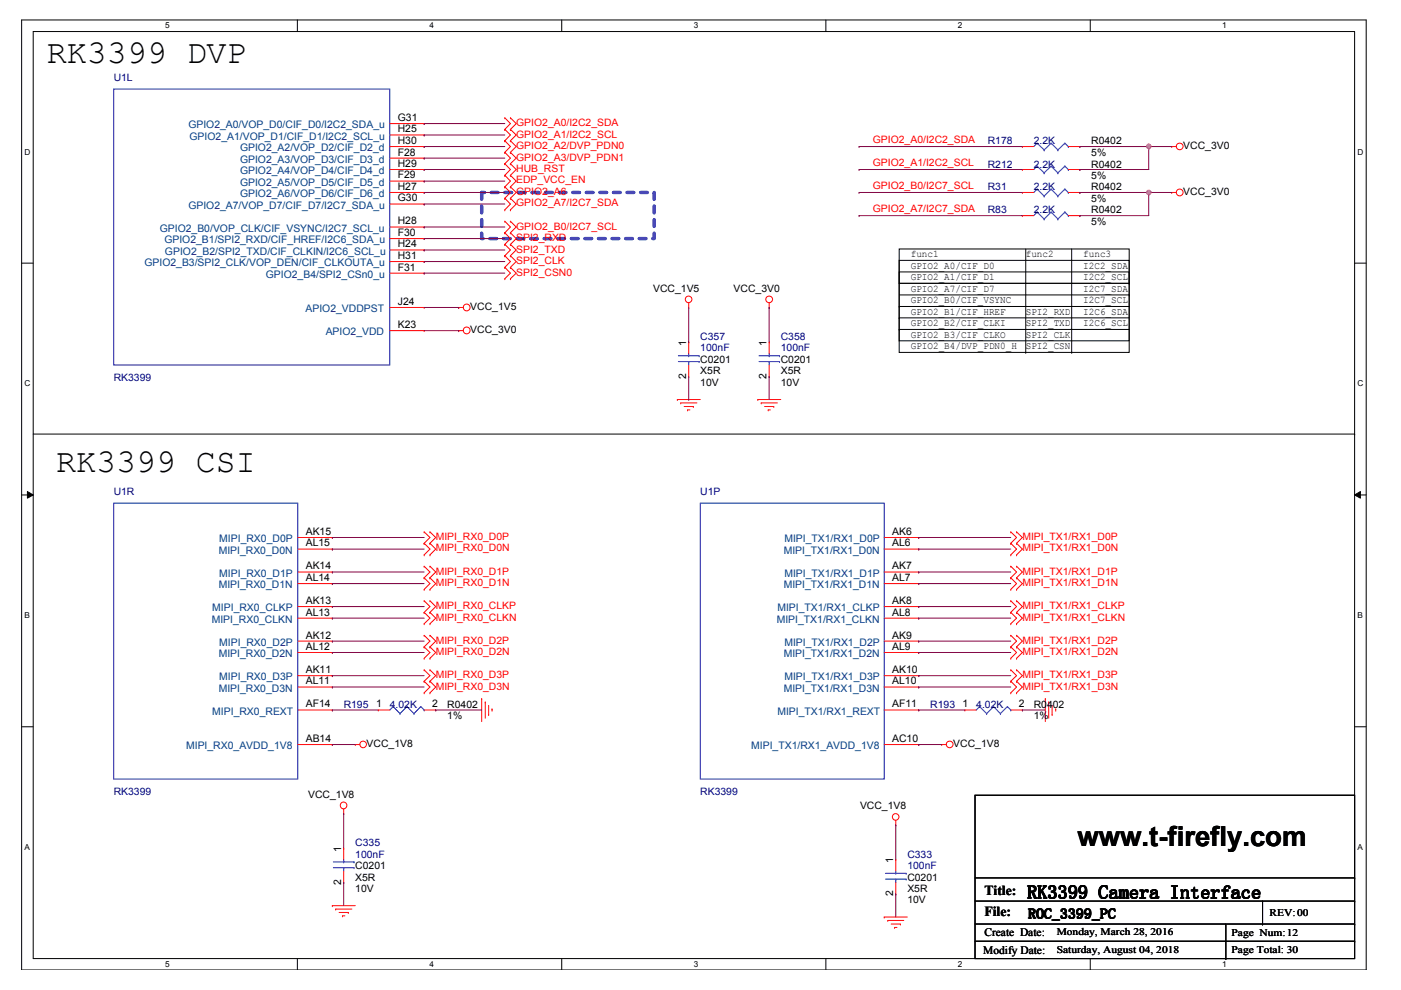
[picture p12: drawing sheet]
<svg xmlns="http://www.w3.org/2000/svg" width="297mm" height="210mm" viewBox="0 0 297 210" stroke-linecap="round" stroke-linejoin="round" font-family="sans-serif">
<path d="M4.6 4.2h285.1v201.5h-285.1zM7 6.7h280.2v196.5h-280.2z" fill="none" stroke="#000" stroke-width=".21"/>
<g fill="#fff">
<path d="M35 4.5h1v1.9h-1z"/>
<path d="M35 203.5h1v1.9h-1z"/>
</g>
<path d="M63 4.2v2.5M63 203.2v2.5" fill="none" stroke="#000" stroke-width=".21"/>
<g fill="#fff">
<path d="M91 4.5h1v1.9h-1z"/>
<path d="M91 203.5h1v1.9h-1z"/>
</g>
<path d="M119.1 4.2v2.5M119.1 203.2v2.5" fill="none" stroke="#000" stroke-width=".21"/>
<g fill="#fff">
<path d="M147.1 4.5h.9v1.9h-.9z"/>
<path d="M147.1 203.5h.9v1.9h-.9z"/>
</g>
<path d="M175.1 4.2v2.5M175.1 203.2v2.5" fill="none" stroke="#000" stroke-width=".21"/>
<g fill="#fff">
<path d="M203.1 4.5h.9v1.9h-.9z"/>
<path d="M203.1 203.5h.9v1.9h-.9z"/>
</g>
<path d="M231.2 4.2v2.5M231.2 203.2v2.5" fill="none" stroke="#000" stroke-width=".21"/>
<g fill="#fff">
<path d="M259.1 4.5h1v1.9h-1z"/>
<path d="M259.1 203.5h1v1.9h-1z"/>
<path d="M5.2 31.2h1.2v1.9h-1.2z"/>
<path d="M287.8 31.2h1.3v1.9h-1.3z"/>
<path d="M5.2 80.3h1.2v2h-1.2z"/>
<path d="M287.8 80.3h1.3v2h-1.3z"/>
</g>
<path d="M4.6 55.8h2.4M287.2 55.8h2.5" fill="none" stroke="#000" stroke-width=".21"/>
<g fill="#fff">
<path d="M5.2 129.5h1.2v1.9h-1.2z"/>
<path d="M287.8 129.5h1.2v1.9h-1.2z"/>
</g>
<path d="M4.6 104.9h2.4M5.8 104.2l1.2 .7-1.2 .7zM287.2 104.9l1.2-.7v1.4zM287.2 104.9h2.5" fill="none" stroke="#000" stroke-width=".21"/>
<path d="M5.8 104.2l1.2 .7-1.2 .7zM287.2 104.9l1.2-.7v1.4z" fill="#000"/>
<g fill="#fff">
<path d="M5.2 178.6h1.2v2h-1.2z"/>
<path d="M287.8 178.6h1.2v2h-1.2z"/>
</g>
<g fill="none" stroke="#000" stroke-width=".21">
<path d="M190.6 55.2h48.8v19.5h-48.8zM190.6 57.7h48.8v14.6h-48.8zM190.6 52.8h48.8v7.3h-48.8zM217.5 52.8v21.9M227.2 52.8v21.9M190.6 65h.1M190.6 67.4h.1M190.6 69.8h.1M190.6 60.1h48.8M190.6 62.5h48.8M190.6 65h48.8M190.6 67.4h48.8"/>
<path d="M190.6 69.8h48.8M217.5 74.7h.1M227.2 74.7h.1M239.4 60.1h.1M239.4 62.5h.1M7 92h280.2M287.2 92h.1M4.6 154.1h2.4M287.2 154.1h2.5M206.7 168.6h80.5v34.6h-80.5zM206.7 186.1h80.5M206.7 191h80.5"/>
<path d="M206.7 195.9h80.5M206.7 199.6h80.5M259.9 195.9v7.3M267.7 195.9h.1M267.7 191v4.9M287.2 186.1h.1M287.2 191h.1M287.2 195.9h.1M287.2 199.6h.1M259.9 203.2h.1"/>
</g>
<path d="M102.1 40.8h36.6v9.8h-36.6z" fill="none" stroke="#00f" stroke-width=".72" stroke-dasharray="1.4 1.4"/>
<g fill="none" stroke="#f00" stroke-width=".21">
<path d="M82.6 31.1h7.3M82.6 35.9h7.3M82.6 26.2h7.3M82.6 38.4h7.3M82.6 33.5h7.3M82.6 28.6h7.3M89.9 26.2h.1M89.9 38.4h.1M89.9 35.9h.1M89.9 33.5h.1M89.9 31.1h.1M89.9 28.6h.1"/>
<path d="M107 32.3h.1M107 29.8h.1M107 34.7h.1M107 27.4h.1M107 25h.1M107 37.2h.1M107 39.6h.1M107 29.8l1.2 1.3-1.2 1.2M107 32.3l1.2 1.2-1.2 1.2M107 25l1.2 1.2-1.2 1.2M107 27.4l1.2 1.2-1.2 1.2M107 34.7l1.2 1.2-1.2 1.3"/>
<path d="M107 37.2l1.2 1.2-1.2 1.2M107 39.6l1.2 1.2-1.2 1.2M108.2 32.3h.1M108.2 29.8h.1M108.2 34.7h.1M108.2 27.4h.1M108.2 25h.1M108.2 37.2h.1M108.2 39.6h.1M108.2 29.8l1.2 1.3-1.2 1.2M108.2 32.3l1.2 1.2-1.2 1.2M108.2 25l1.2 1.2-1.2 1.2"/>
<path d="M108.2 27.4l1.2 1.2-1.2 1.2M108.2 34.7l1.2 1.2-1.2 1.3M108.2 37.2l1.2 1.2-1.2 1.2M108.2 39.6l1.2 1.2-1.2 1.2M216.8 35.9h.1M216.8 31.1h.1M216.8 31.1h2.4M216.8 35.9h2.4M226.5 31.1h2.5M226.5 35.9h2.5M229 35.9h.1M229 31.1h.1"/>
<path d="M248.4 31.1h.1M248.4 31.1h1M82.6 40.8h7.3M82.6 57.9h7.3M82.6 55.5h7.3M82.6 53h7.3M82.6 50.6h7.3M82.6 48.1h7.3M82.6 43.3h7.3M89.9 57.9h.1M89.9 55.5h.1M89.9 53h.1"/>
<path d="M89.9 50.6h.1M89.9 48.1h.1M89.9 43.3h.1M89.9 40.8h.1M107 51.8h.1M107 49.4h.1M107 54.2h.1M107 56.7h.1M107 59.1h.1M107 44.5h.1M107 42h.1M107 46.9h.1"/>
<path d="M107 49.4l1.2 1.2-1.2 1.2M107 51.8l1.2 1.2-1.2 1.2M107 54.2l1.2 1.3-1.2 1.2M107 56.7l1.2 1.2-1.2 1.2M107 42l1.2 1.3-1.2 1.2M107 46.9l1.2 1.2-1.2 1.3M108.2 51.8h.1M108.2 49.4h.1M108.2 54.2h.1M108.2 56.7h.1M108.2 59.1h.1M108.2 44.5h.1"/>
<path d="M108.2 42h.1M108.2 46.9h.1M108.2 49.4l1.2 1.2-1.2 1.2M108.2 51.8l1.2 1.2-1.2 1.2M108.2 54.2l1.2 1.3-1.2 1.2M108.2 56.7l1.2 1.2-1.2 1.2M108.2 42l1.2 1.3-1.2 1.2M108.2 46.9l1.2 1.2-1.2 1.3M216.8 45.7h.1M216.8 40.8h.1M216.8 40.8h2.4M216.8 45.7h2.4"/>
<path d="M226.5 40.8h2.5M226.5 45.7h2.5M229 45.7h.1M229 40.8h.1M248.4 40.8h.1M248.4 40.8h1M82.6 65.2h7.3M82.6 70.1h7.3M89.9 65.2h.1M89.9 70.1h.1M97.3 65.2h.1M97.3 70.1h.1"/>
<path d="M97.3 65.2h.9M97.3 70.1h.9M146 65.2h.1M146 72.5h.1M146 79.8h.1M146 64.2v1M146 72.5v2.5M146 77.4v2.4M163.1 65.2h.1M163.1 72.5h.1M163.1 79.8h.1M163.1 64.2v1"/>
<path d="M163.1 72.5v2.5M163.1 77.4v2.4M143.6 84.7h.1M143.6 84.7h4.9M144.3 85.4h.1M144.3 85.4h3.5M145 86.2h2M145.8 86.9h.1M145.8 86.9h.5M147 86.2h.1M160.7 84.7h.1M160.7 84.7h4.8"/>
<path d="M161.4 85.4h.1M161.4 85.4h3.4M162.1 86.2h2M162.9 86.9h.1M162.9 86.9h.4M164.1 86.2h.1M63.1 116.4h7.4M63.1 114h7.4M70.5 114h.1M70.5 116.4h.1M89.9 115.2h.1M89.9 112.8h.1"/>
<path d="M89.9 117.6h.1M89.9 112.8l1.3 1.2-1.3 1.2M89.9 115.2l1.3 1.2-1.3 1.2M91.2 115.2h.1M91.2 112.8h.1M91.2 117.6h.1M91.2 112.8l1.2 1.2-1.2 1.2M91.2 115.2l1.2 1.2-1.2 1.2M187.5 116.4h7.3M187.5 114h7.3M194.8 116.4h.1M194.8 114h.1"/>
<path d="M214.3 115.2h.1M214.3 112.8h.1M214.3 117.6h.1M214.3 112.8l1.2 1.2-1.2 1.2M214.3 115.2l1.2 1.2-1.2 1.2M215.5 115.2h.1M215.5 112.8h.1M215.5 117.6h.1M215.5 112.8l1.3 1.2-1.3 1.2M215.5 115.2l1.3 1.2-1.3 1.2M63.1 121.3h7.4M63.1 123.7h7.4"/>
<path d="M63.1 131.1h7.4M63.1 128.6h7.4M63.1 138.3h7.4M63.1 135.9h7.4M70.5 121.3h.1M70.5 123.7h.1M70.5 135.9h.1M70.5 138.3h.1M70.5 128.6h.1M70.5 131.1h.1M89.9 122.5h.1M89.9 120.1h.1"/>
<path d="M89.9 125h.1M89.9 129.8h.1M89.9 127.4h.1M89.9 132.2h.1M89.9 137.2h.1M89.9 134.7h.1M89.9 139.6h.1M89.9 120.1l1.3 1.2-1.3 1.2M89.9 122.5l1.3 1.2-1.3 1.3M89.9 127.4l1.3 1.2-1.3 1.2M89.9 129.8l1.3 1.3-1.3 1.1M89.9 134.7l1.3 1.2-1.3 1.3"/>
<path d="M89.9 137.2l1.3 1.1-1.3 1.3M91.2 122.5h.1M91.2 120.1h.1M91.2 125h.1M91.2 129.8h.1M91.2 127.4h.1M91.2 132.2h.1M91.2 137.2h.1M91.2 134.7h.1M91.2 139.6h.1M91.2 120.1l1.2 1.2-1.2 1.2M91.2 122.5l1.2 1.2-1.2 1.3"/>
<path d="M91.2 127.4l1.2 1.2-1.2 1.2M91.2 129.8l1.2 1.3-1.2 1.1M91.2 134.7l1.2 1.2-1.2 1.3M91.2 137.2l1.2 1.1-1.2 1.3M187.5 121.3h7.3M187.5 123.7h7.3M187.5 131.1h7.3M187.5 128.6h7.3M187.5 138.3h7.3M187.5 135.9h7.3M194.8 121.3h.1M194.8 123.7h.1"/>
<path d="M194.8 131.1h.1M194.8 128.6h.1M194.8 138.3h.1M194.8 135.9h.1M214.3 139.6h.1M214.3 137.2h.1M214.3 134.7h.1M214.3 122.5h.1M214.3 120.1h.1M214.3 125h.1M214.3 129.8h.1M214.3 127.4h.1"/>
<path d="M214.3 132.2h.1M214.3 137.2l1.2 1.1-1.2 1.3M214.3 134.7l1.2 1.2-1.2 1.3M214.3 120.1l1.2 1.2-1.2 1.2M214.3 122.5l1.2 1.2-1.2 1.3M214.3 127.4l1.2 1.2-1.2 1.2M214.3 129.8l1.2 1.3-1.2 1.1M215.5 139.6h.1M215.5 137.2h.1M215.5 134.7h.1M215.5 122.5h.1M215.5 120.1h.1"/>
<path d="M215.5 125h.1M215.5 129.8h.1M215.5 127.4h.1M215.5 132.2h.1M215.5 137.2l1.3 1.1-1.3 1.3M215.5 134.7l1.3 1.2-1.3 1.3M215.5 120.1l1.3 1.2-1.3 1.2M215.5 122.5l1.3 1.2-1.3 1.3M215.5 127.4l1.3 1.2-1.3 1.2M215.5 129.8l1.3 1.3-1.3 1.1M63.1 157.9h7.4M63.1 145.7h7.4"/>
<path d="M63.1 143.3h7.4M63.1 150.5h7.4M70.5 143.3h.1M70.5 145.7h.1M70.5 150.5h.1M70.5 157.9h.1M75.3 157.9h.1M75.3 157.9h1M80.2 150.5h.1M80.2 150.5h2.4M89.9 144.4h.1M89.9 142h.1"/>
<path d="M89.9 146.9h.1M89.9 142l1.3 1.3-1.3 1.1M89.9 144.4l1.3 1.3-1.3 1.2M89.9 150.5h2.5M91.2 144.4h.1M91.2 142h.1M91.2 146.9h.1M91.2 142l1.2 1.3-1.2 1.1M91.2 144.4l1.2 1.3-1.2 1.2M92.4 150.5h.1M102.1 148.1h.1M102.1 148.1v4.9"/>
<path d="M102.9 148.8h.1M102.9 148.8v3.5M103.6 151.5h.1M103.6 149.6v1.9M104.3 150.3h.1M104.3 150.3v.5M187.5 157.9h7.3M187.5 145.7h7.3M187.5 143.3h7.3M187.5 150.5h7.3M194.8 145.7h.1M194.8 143.3h.1"/>
<path d="M194.8 150.5h.1M194.8 157.9h.1M199.7 157.9h.1M199.7 157.9h.9M204.6 150.5h.1M204.6 150.5h2.4M214.3 146.9h.1M214.3 144.4h.1M214.3 142h.1M214.3 144.4l1.2 1.3-1.2 1.2M214.3 142l1.2 1.3-1.2 1.1M214.3 150.5h2.5"/>
<path d="M215.5 146.9h.1M215.5 144.4h.1M215.5 142h.1M215.5 144.4l1.3 1.3-1.3 1.2M215.5 142l1.3 1.3-1.3 1.1M216.8 150.5h.1M221.6 148.1h.1M221.6 148.1v4.9M222.3 148.8h.1M222.3 148.8v3.5M223.1 151.5h.1M223.1 149.6v1.9"/>
<path d="M223.8 150.3h.1M223.8 150.3v.5M72.9 172.5h.1M72.9 179.8h.1M72.9 171.5v1M72.9 179.8v2.4M189.9 174.9h.1M189.9 173.9v1M70.5 192h.1M70.5 192h4.8M71.2 192.7h.1M71.2 192.7h3.4"/>
<path d="M71.9 193.5h1.9M72.6 194.2h.1M72.6 194.2h.5M72.9 187.1h.1M72.9 184.7v2.4M73.8 193.5h.1M187.5 194.4h.1M187.5 194.4h4.9M188.2 195.2h.1M188.2 195.2h3.4M188.9 195.9h2M189.7 196.6h.1"/>
<path d="M189.7 196.6h.5M189.9 182.2h.1M189.9 189.6h.1M189.9 182.2v2.5M189.9 187.1v2.5M190.9 195.9h.1"/>
<circle cx="250.1" cy="31.1" r=".71"/>
<circle cx="250.1" cy="40.8" r=".72"/>
<circle cx="98.9" cy="70.1" r=".72"/>
<circle cx="98.9" cy="65.2" r=".72"/>
<circle cx="146" cy="63.5" r=".7"/>
<circle cx="163.1" cy="63.5" r=".71"/>
<circle cx="77" cy="157.8" r=".7"/>
<circle cx="201.4" cy="157.8" r=".71"/>
<circle cx="72.8" cy="170.8" r=".71"/>
<circle cx="189.9" cy="173.2" r=".7"/>
</g>
<g fill="none" stroke="#00f" stroke-width=".21">
<path d="M24.1 18.9h58.5v58.5h-58.5zM219.9 35.2h.1M219.9 30.4h.1M219.9 35.2l-.7 .7M219.9 35.2l1.5 1.5M219.9 30.4l-.7 .7M219.9 30.4l1.5 1.4M221.4 36.7h.1M221.4 31.8h.1M222.9 35.2h.1M222.9 30.4h.1M222.9 35.2l-1.5 1.5"/>
<path d="M222.9 35.2l1.4 1.5M222.9 30.4l-1.5 1.4M222.9 30.4l1.4 1.4M224.3 36.7h.1M224.3 31.8h.1M225.8 35.2h.1M225.8 30.4h.1M225.8 35.2l-1.5 1.5M225.8 35.2l.7 .7M225.8 30.4l-1.5 1.4M225.8 30.4l.7 .7M226.5 35.9h.1"/>
<path d="M226.5 31.1h.1M219.9 45h.1M219.9 40.1h.1M219.9 45l-.7 .7M219.9 45l1.5 1.4M219.9 40.1l-.7 .7M219.9 40.1l1.5 1.5M221.4 46.4h.1M221.4 41.6h.1M222.9 45h.1M222.9 40.1h.1M222.9 45l-1.5 1.4"/>
<path d="M222.9 45l1.4 1.4M222.9 40.1l-1.5 1.5M222.9 40.1l1.4 1.5M224.3 46.4h.1M224.3 41.6h.1M225.8 45h.1M225.8 40.1h.1M225.8 45l-1.5 1.4M225.8 45l.7 .7M225.8 40.1l-1.5 1.5M225.8 40.1l.7 .7M226.5 45.7h.1"/>
<path d="M226.5 40.8h.1M143.8 76.7h4.4M143.8 75.4h4.4M146 75.4h.1M146 76.7h.1M146 75v.4M146 76.7v.7M148.2 76.7h.1M148.2 75.4h.1M160.9 76.7h4.4M160.9 75.4h4.4M163.1 75.4h.1"/>
<path d="M163.1 76.7h.1M163.1 75v.4M163.1 76.7v.7M165.3 76.7h.1M165.3 75.4h.1M24.1 106.7h39v58.5h-39zM148.5 106.7h39v58.5h-39zM83.4 149.8h.1M83.4 149.8l-.8 .7M83.4 149.8l1.4 1.5M84.8 151.3h.1M86.3 149.8h.1"/>
<path d="M86.3 149.8l-1.5 1.5M86.3 149.8l1.5 1.5M87.8 151.3h.1M89.2 149.8h.1M89.2 149.8l-1.4 1.5M89.2 149.8l.7 .7M89.9 150.5h.1M207.7 149.8h.1M207.7 149.8l-.7 .7M207.7 149.8l1.5 1.5M209.2 151.3h.1M210.7 149.8h.1"/>
<path d="M210.7 149.8l-1.5 1.5M210.7 149.8l1.4 1.5M212.1 151.3h.1M213.6 149.8h.1M213.6 149.8l-1.5 1.5M213.6 149.8l.7 .7M214.3 150.5h.1M70.7 184h4.4M70.7 182.8h4.4M72.9 182.8h.1M72.9 184h.1M72.9 182.2v.6"/>
<path d="M72.9 184v.7M75.1 184h.1M75.1 182.8h.1M187.7 186.4h4.4M187.7 185.2h4.4M189.9 185.2h.1M189.9 186.4h.1M189.9 184.7v.5M189.9 186.4v.7M192.1 186.4h.1M192.1 185.2h.1"/>
</g>
<g fill="none" stroke="#800040" stroke-width=".21">
<path d="M89.9 31.1h.1M89.9 33.5h.1M89.9 26.2h.1M89.9 28.6h.1M89.9 31.1h17.1M89.9 33.5h17.1M89.9 26.2h17.1M89.9 28.6h17.1M243.6 31.1h.1M243.6 31.1v4.8M89.9 50.6h.1M89.9 53h.1"/>
<path d="M89.9 55.5h.1M89.9 57.9h.1M89.9 50.6h17.1M89.9 53h17.1M89.9 55.5h17.1M89.9 57.9h17.1M89.9 65.2h7.4M89.9 70.1h7.4M97.3 65.2h.1M97.3 70.1h.1M146 72.5h.1M146 65.2v7.3"/>
<path d="M146 79.8v4.9M163.1 65.2h.1M163.1 79.8h.1M163.1 65.2v7.3M163.1 79.8v4.9M146 84.7h.1M70.5 114h.1M70.5 116.4h.1M70.5 116.4h19.4M70.5 114h19.4M194.8 116.4h.1M194.8 114h.1"/>
<path d="M194.8 116.4h19.5M194.8 114h19.5M70.5 135.9h.1M70.5 138.3h.1M70.5 128.6h.1M70.5 131.1h.1M70.5 121.3h.1M70.5 123.7h.1M70.5 123.7h19.4M70.5 121.3h19.4M70.5 138.3h19.4M70.5 135.9h19.4"/>
<path d="M70.5 131.1h19.4M70.5 128.6h19.4M194.8 123.7h.1M194.8 121.3h.1M194.8 138.3h.1M194.8 135.9h.1M194.8 131.1h.1M194.8 128.6h.1M194.8 123.7h19.5M194.8 121.3h19.5M194.8 138.3h19.5M194.8 135.9h19.5"/>
<path d="M194.8 131.1h19.5M194.8 128.6h19.5M70.5 157.9h.1M70.5 150.5h.1M70.5 143.3h.1M70.5 145.7h.1M70.5 150.5h9.7M70.5 145.7h19.4M70.5 143.3h19.4M70.5 157.9h4.8M92.4 150.5h.1M92.4 150.5h9.7"/>
<path d="M194.8 150.5h.1M194.8 145.7h.1M194.8 143.3h.1M194.8 157.9h.1M194.8 150.5h9.8M194.8 145.7h19.5M194.8 143.3h19.5M194.8 157.9h4.9M216.8 150.5h.1M216.8 150.5h4.8M72.9 172.5h.1M72.9 172.5v7.3"/>
<path d="M189.9 174.9h.1M189.9 174.9v7.3M72.9 187.1h.1M72.9 187.1v4.9M189.9 189.6h.1M189.9 189.6v4.8"/>
</g>
<circle cx="243.5" cy="31" r=".48" fill="#f0f"/>
<circle cx="243.5" cy="31" r=".48" fill="none" stroke="#f0f" stroke-width=".21"/>
<g fill="none" stroke="#800040" stroke-width=".21">
<path d="M89.9 35.9h.1M89.9 38.4h.1M89.9 35.9h17.1M89.9 38.4h17.1M182.1 35.9h.1M182.1 31.1h.1M182.1 35.9h34.7M182.1 31.1h34.7M229 35.9h.1M229 31.1h.1M229 35.9h14.6M229 31.1h19.4"/>
<path d="M243.6 31.1h.1M89.9 43.3h.1M89.9 48.1h.1M89.9 43.3h17.1M89.9 48.1h17.1M229 45.7h.1M243.6 40.8h.1M243.6 40.8v4.9h-14.6"/>
</g>
<circle cx="243.5" cy="40.8" r=".47" fill="#f0f"/>
<circle cx="243.5" cy="40.8" r=".47" fill="none" stroke="#f0f" stroke-width=".21"/>
<path d="M89.9 40.8h.1M89.9 40.8h17.1M182.1 40.8h.1M182.1 45.7h.1M182.1 40.8h34.7M182.1 45.7h34.7M229 40.8h.1M229 40.8h19.4M243.6 40.8h.1" fill="none" stroke="#800040" stroke-width=".21"/>
<circle cx="243.5" cy="31" r=".48" fill="#f0f"/>
<circle cx="243.5" cy="31" r=".48" fill="none" stroke="#f0f" stroke-width=".21"/>
<circle cx="243.5" cy="40.8" r=".47" fill="#f0f"/>
<circle cx="243.5" cy="40.8" r=".47" fill="none" stroke="#f0f" stroke-width=".21"/>
<g font-size="7.1">
<text x="10" y="13.3">RK3399 DVP</text>
<text x="11.9" y="100.1">RK3399 CSI</text>
</g>
<text font-size="5.8" x="228.4" y="179.4">www.t-firefly.com</text>
<text font-size="3.9" x="217.8" y="190.5">RK3399 Camera Interface</text>
<g font-size="2.9">
<text x="208.7" y="189.8">Title:</text>
<text x="208.7" y="194.2">File:</text>
<text x="218" y="194.7">ROC_3399_PC</text>
</g>
<g font-size="2.4">
<text x="208.5" y="202.2">Modify Date:</text>
<text x="208.7" y="198.5">Create Date:</text>
</g>
<g font-size="2.2" fill="#000080">
<text x="24.1" y="17.2">U1L</text>
<text x="209.4" y="35.5">R212</text>
<text x="209.4" y="30.6">R178</text>
<text x="219.2" y="35.5">2.2K</text>
<text x="219.2" y="30.6">2.2K</text>
<text x="209.4" y="40.4">R31</text>
<text x="219.2" y="40.4">2.2K</text>
<text x="209.4" y="45.3">R83</text>
<text x="219.2" y="45.3">2.2K</text>
<text x="148.5" y="72.1">C357</text>
<text x="148.5" y="74.5">100nF</text>
<text x="165.5" y="72.1">C358</text>
<text x="165.5" y="74.5">100nF</text>
<text x="24.1" y="80.9">RK3399</text>
<text x="24.1" y="105">U1R</text>
<text x="148.5" y="105">U1P</text>
<text x="72.9" y="150.1">R195</text>
<text x="82.6" y="150.1">4.02K</text>
<text x="197.2" y="150.1">R193</text>
<text x="207" y="150.1">4.02K</text>
<text x="24.1" y="168.7">RK3399</text>
<text x="148.5" y="168.7">RK3399</text>
<text x="75.3" y="179.4">C335</text>
<text x="75.3" y="181.8">100nF</text>
<text x="192.4" y="181.8">C333</text>
<text x="192.4" y="184.2">100nF</text>
</g>
<g font-size="2.2" fill="#004080">
<text x="39.9" y="27.2">GPIO2_A0/VOP_D0/CIF_D0/I2C2_SDA_u</text>
<text x="40.2" y="29.6">GPIO2_A1/VOP_D1/CIF_D1/I2C2_SCL_u</text>
<text x="50.9" y="34.5">GPIO2_A3/VOP_D3/CIF_D3_d</text>
<text x="50.9" y="32.1">GPIO2_A2/VOP_D2/CIF_D2_d</text>
<text x="50.9" y="41.8">GPIO2_A6/VOP_D6/CIF_D6_d</text>
<text x="50.9" y="39.4">GPIO2_A5/VOP_D5/CIF_D5_d</text>
<text x="50.9" y="37">GPIO2_A4/VOP_D4/CIF_D4_d</text>
<text x="39.9" y="44.3">GPIO2_A7/VOP_D7/CIF_D7/I2C7_SDA_u</text>
<text x="33.9" y="49.1">GPIO2_B0/VOP_CLK/CIF_VSYNC/I2C7_SCL_u</text>
<text x="34.9" y="51.6">GPIO2_B1/SPI2_RXD/CIF_HREF/I2C6_SDA_u</text>
<text x="30.6" y="56.5">GPIO2_B3/SPI2_CLK/VOP_DEN/CIF_CLKOUTA_u</text>
<text x="35" y="54">GPIO2_B2/SPI2_TXD/CIF_CLKIN/I2C6_SCL_u</text>
<text x="56.4" y="58.9">GPIO2_B4/SPI2_CSn0_u</text>
<text x="64.8" y="66.2">APIO2_VDDPST</text>
<text x="69.1" y="71.1">APIO2_VDD</text>
<text x="46.4" y="117.4">MIPI_RX0_D0N</text>
<text x="46.5" y="115">MIPI_RX0_D0P</text>
<text x="166.2" y="117.4">MIPI_TX1/RX1_D0N</text>
<text x="166.3" y="115">MIPI_TX1/RX1_D0P</text>
<text x="46.4" y="124.8">MIPI_RX0_D1N</text>
<text x="46.5" y="122.3">MIPI_RX0_D1P</text>
<text x="166.2" y="124.8">MIPI_TX1/RX1_D1N</text>
<text x="166.3" y="122.3">MIPI_TX1/RX1_D1P</text>
<text x="45" y="129.6">MIPI_RX0_CLKP</text>
<text x="164.8" y="129.6">MIPI_TX1/RX1_CLKP</text>
<text x="44.9" y="132.1">MIPI_RX0_CLKN</text>
<text x="46.5" y="136.9">MIPI_RX0_D2P</text>
<text x="164.7" y="132.1">MIPI_TX1/RX1_CLKN</text>
<text x="166.3" y="136.9">MIPI_TX1/RX1_D2P</text>
<text x="46.4" y="139.4">MIPI_RX0_D2N</text>
<text x="166.2" y="139.4">MIPI_TX1/RX1_D2N</text>
<text x="46.4" y="146.7">MIPI_RX0_D3N</text>
<text x="46.5" y="144.3">MIPI_RX0_D3P</text>
<text x="166.2" y="146.7">MIPI_TX1/RX1_D3N</text>
<text x="166.3" y="144.3">MIPI_TX1/RX1_D3P</text>
<text x="45" y="151.6">MIPI_RX0_REXT</text>
<text x="164.8" y="151.6">MIPI_TX1/RX1_REXT</text>
<text x="39.5" y="158.9">MIPI_RX0_AVDD_1V8</text>
<text x="159.3" y="158.9">MIPI_TX1/RX1_AVDD_1V8</text>
</g>
<g font-size="2.2">
<text x="84.3" y="25.7">G31</text>
<text x="84.3" y="28.1">H25</text>
<text x="84.3" y="35.4">H29</text>
<text x="84.3" y="33">F28</text>
<text x="84.3" y="30.5">H30</text>
<text x="231.4" y="35.5">R0402</text>
<text x="231.4" y="30.6">R0402</text>
<text x="231.4" y="33.1">5%</text>
<text x="250.9" y="31.6">VCC_3V0</text>
<text x="84.3" y="40.3">H27</text>
<text x="84.3" y="37.8">F29</text>
<text x="231.4" y="37.9">5%</text>
<text x="231.4" y="40.4">R0402</text>
<text x="250.9" y="41.4">VCC_3V0</text>
<text x="84.3" y="47.6">H28</text>
<text x="84.3" y="42.7">G30</text>
<text x="231.4" y="45.3">R0402</text>
<text x="231.4" y="47.7">5%</text>
<text x="231.4" y="42.8">5%</text>
<text x="84.3" y="52.5">H24</text>
<text x="84.3" y="50">F30</text>
<text x="84.3" y="57.4">F31</text>
<text x="84.3" y="54.9">H31</text>
<text x="193.1" y="54.6">func1</text>
<text x="193.1" y="57">GPIO2_A0/CIF_D0</text>
<text x="193.1" y="59.4">GPIO2_A1/CIF_D1</text>
<text x="217.5" y="54.6">func2</text>
<text x="229.7" y="54.6">func3</text>
<text x="229.7" y="57">I2C2_SDA</text>
<text x="229.7" y="59.4">I2C2_SCL</text>
<text x="84.3" y="64.6">J24</text>
<text x="99.7" y="65.7">VCC_1V5</text>
<text x="138.5" y="61.8">VCC_1V5</text>
<text x="155.5" y="61.8">VCC_3V0</text>
<text x="193.1" y="64.3">GPIO2_B0/CIF_VSYNC</text>
<text x="193.1" y="61.8">GPIO2_A7/CIF_D7</text>
<text x="229.7" y="64.3">I2C7_SCL</text>
<text x="229.7" y="61.8">I2C7_SDA</text>
<text x="84.3" y="69.6">K23</text>
<text x="99.7" y="70.6">VCC_3V0</text>
<text x="193.1" y="66.8">GPIO2_B1/CIF_HREF</text>
<text x="193.1" y="69.2">GPIO2_B2/CIF_CLKI</text>
<text x="193.1" y="71.6">GPIO2_B3/CIF_CLKO</text>
<text x="217.5" y="69.2">SPI2_TXD</text>
<text x="217.5" y="66.8">SPI2_RXD</text>
<text x="217.5" y="71.6">SPI2_CLK</text>
<text x="229.7" y="69.2">I2C6_SCL</text>
<text x="229.7" y="66.8">I2C6_SDA</text>
<text x="145.5" y="73.3" transform="rotate(-90 145.5 73.3)">1</text>
<text x="148.5" y="77">C0201</text>
<text x="162.5" y="73.3" transform="rotate(-90 162.5 73.3)">1</text>
<text x="165.5" y="77">C0201</text>
<text x="193.1" y="74">GPIO2_B4/DVP_PDN0_H</text>
<text x="217.5" y="74">SPI2_CSN</text>
<text x="145.5" y="80.3" transform="rotate(-90 145.5 80.3)">2</text>
<text x="148.5" y="79.4">X5R</text>
<text x="148.5" y="81.8">10V</text>
<text x="162.5" y="80.3" transform="rotate(-90 162.5 80.3)">2</text>
<text x="165.5" y="79.4">X5R</text>
<text x="165.5" y="81.8">10V</text>
<text x="64.8" y="113.4">AK15</text>
<text x="189.2" y="113.4">AK6</text>
<text x="64.8" y="115.9">AL15</text>
<text x="189.2" y="115.9">AL6</text>
<text x="64.8" y="120.7">AK14</text>
<text x="64.8" y="123.2">AL14</text>
<text x="189.2" y="120.7">AK7</text>
<text x="189.2" y="123.2">AL7</text>
<text x="64.8" y="128.1">AK13</text>
<text x="64.8" y="130.5">AL13</text>
<text x="189.2" y="130.5">AL8</text>
<text x="189.2" y="128.1">AK8</text>
<text x="64.8" y="135.4">AK12</text>
<text x="64.8" y="137.8">AL12</text>
<text x="189.2" y="137.8">AL9</text>
<text x="189.2" y="135.4">AK9</text>
<text x="64.8" y="142.7">AK11</text>
<text x="189.2" y="142.7">AK10</text>
<text x="64.8" y="145.1">AL11</text>
<text x="64.8" y="150">AF14</text>
<text x="79.7" y="150">1</text>
<text x="91.6" y="150">2</text>
<text x="189.2" y="145.1">AL10</text>
<text x="189.2" y="150">AF11</text>
<text x="204.1" y="150">1</text>
<text x="216" y="150">2</text>
<text x="94.8" y="150.1">R0402</text>
<text x="94.8" y="152.5">1%</text>
<text x="219.2" y="150.1">R0402</text>
<text x="219.2" y="152.5">1%</text>
<text x="64.8" y="157.3">AB14</text>
<text x="77.7" y="158.4">VCC_1V8</text>
<text x="189.2" y="157.3">AC10</text>
<text x="202.1" y="158.4">VCC_1V8</text>
<text x="65.3" y="169.1">VCC_1V8</text>
<text x="182.3" y="171.6">VCC_1V8</text>
<text x="72.3" y="180.6" transform="rotate(-90 72.3 180.6)">1</text>
<text x="75.3" y="184.2">C0201</text>
<text x="189.4" y="183" transform="rotate(-90 189.4 183)">1</text>
<text x="72.3" y="187.6" transform="rotate(-90 72.3 187.6)">2</text>
<text x="75.3" y="186.7">X5R</text>
<text x="75.3" y="189.1">10V</text>
<text x="189.4" y="190" transform="rotate(-90 189.4 190)">2</text>
<text x="192.4" y="186.7">C0201</text>
<text x="192.4" y="189.1">X5R</text>
<text x="192.4" y="191.6">10V</text>
<text x="269.2" y="194.1">REV:00</text>
<text x="224" y="198.3">Monday, March 28, 2016</text>
<text x="224" y="202">Saturday, August 04, 2018</text>
<text x="261.1" y="198.5">Page Num:12</text>
<text x="261.1" y="202">Page Total: 30</text>
</g>
<g font-size="2.2" fill="#f00">
<text x="109.4" y="26.7">GPIO2_A0/I2C2_SDA</text>
<text x="109.4" y="29.2">GPIO2_A1/I2C2_SCL</text>
<text x="109.4" y="31.6">GPIO2_A2/DVP_PDN0</text>
<text x="109.4" y="34">GPIO2_A3/DVP_PDN1</text>
<text x="185.1" y="35.2">GPIO2_A1/I2C2_SCL</text>
<text x="185.1" y="30.4">GPIO2_A0/I2C2_SDA</text>
<text x="109.4" y="36.5">HUB_RST</text>
<text x="109.4" y="38.9">EDP_VCC_EN</text>
<text x="109.4" y="41.4">GPIO2_A6</text>
<text x="185.1" y="40.1">GPIO2_B0/I2C7_SCL</text>
<text x="109.4" y="43.8">GPIO2_A7/I2C7_SDA</text>
<text x="185.1" y="45">GPIO2_A7/I2C7_SDA</text>
<text x="109.4" y="51.1">SPI2_RXD</text>
<text x="109.4" y="53.6">SPI2_TXD</text>
<text x="109.4" y="48.7">GPIO2_B0/I2C7_SCL</text>
<text x="109.4" y="56">SPI2_CLK</text>
<text x="109.4" y="58.4">SPI2_CSN0</text>
<text x="92.4" y="114.5">MIPI_RX0_D0P</text>
<text x="92.4" y="116.9">MIPI_RX0_D0N</text>
<text x="216.8" y="114.5">MIPI_TX1/RX1_D0P</text>
<text x="216.8" y="116.9">MIPI_TX1/RX1_D0N</text>
<text x="92.4" y="121.8">MIPI_RX0_D1P</text>
<text x="92.4" y="124.2">MIPI_RX0_D1N</text>
<text x="216.8" y="121.8">MIPI_TX1/RX1_D1P</text>
<text x="216.8" y="124.2">MIPI_TX1/RX1_D1N</text>
<text x="92.4" y="129.1">MIPI_RX0_CLKP</text>
<text x="92.4" y="131.6">MIPI_RX0_CLKN</text>
<text x="216.8" y="129.1">MIPI_TX1/RX1_CLKP</text>
<text x="216.8" y="131.6">MIPI_TX1/RX1_CLKN</text>
<text x="92.4" y="136.4">MIPI_RX0_D2P</text>
<text x="216.8" y="136.4">MIPI_TX1/RX1_D2P</text>
<text x="92.4" y="138.9">MIPI_RX0_D2N</text>
<text x="92.4" y="143.8">MIPI_RX0_D3P</text>
<text x="216.8" y="143.8">MIPI_TX1/RX1_D3P</text>
<text x="216.8" y="138.9">MIPI_TX1/RX1_D2N</text>
<text x="92.4" y="146.2">MIPI_RX0_D3N</text>
<text x="216.8" y="146.2">MIPI_TX1/RX1_D3N</text>
</g>
<g font-size="1.7">
<text x="35" y="6">5</text>
<text x="91" y="6">4</text>
<text x="147.1" y="6">3</text>
<text x="203.1" y="6">2</text>
<text x="259.1" y="6">1</text>
<text x="5.2" y="32.8">D</text>
<text x="287.8" y="32.8">D</text>
<text x="5.2" y="81.9">C</text>
<text x="287.8" y="81.9">C</text>
<text x="5.2" y="131">B</text>
<text x="287.8" y="131">B</text>
<text x="5.2" y="180.2">A</text>
<text x="287.8" y="180.2">A</text>
<text x="35" y="205">5</text>
<text x="91" y="205">4</text>
<text x="147.1" y="205">3</text>
<text x="203.1" y="205">2</text>
<text x="259.1" y="205">1</text>
</g>
</svg>
